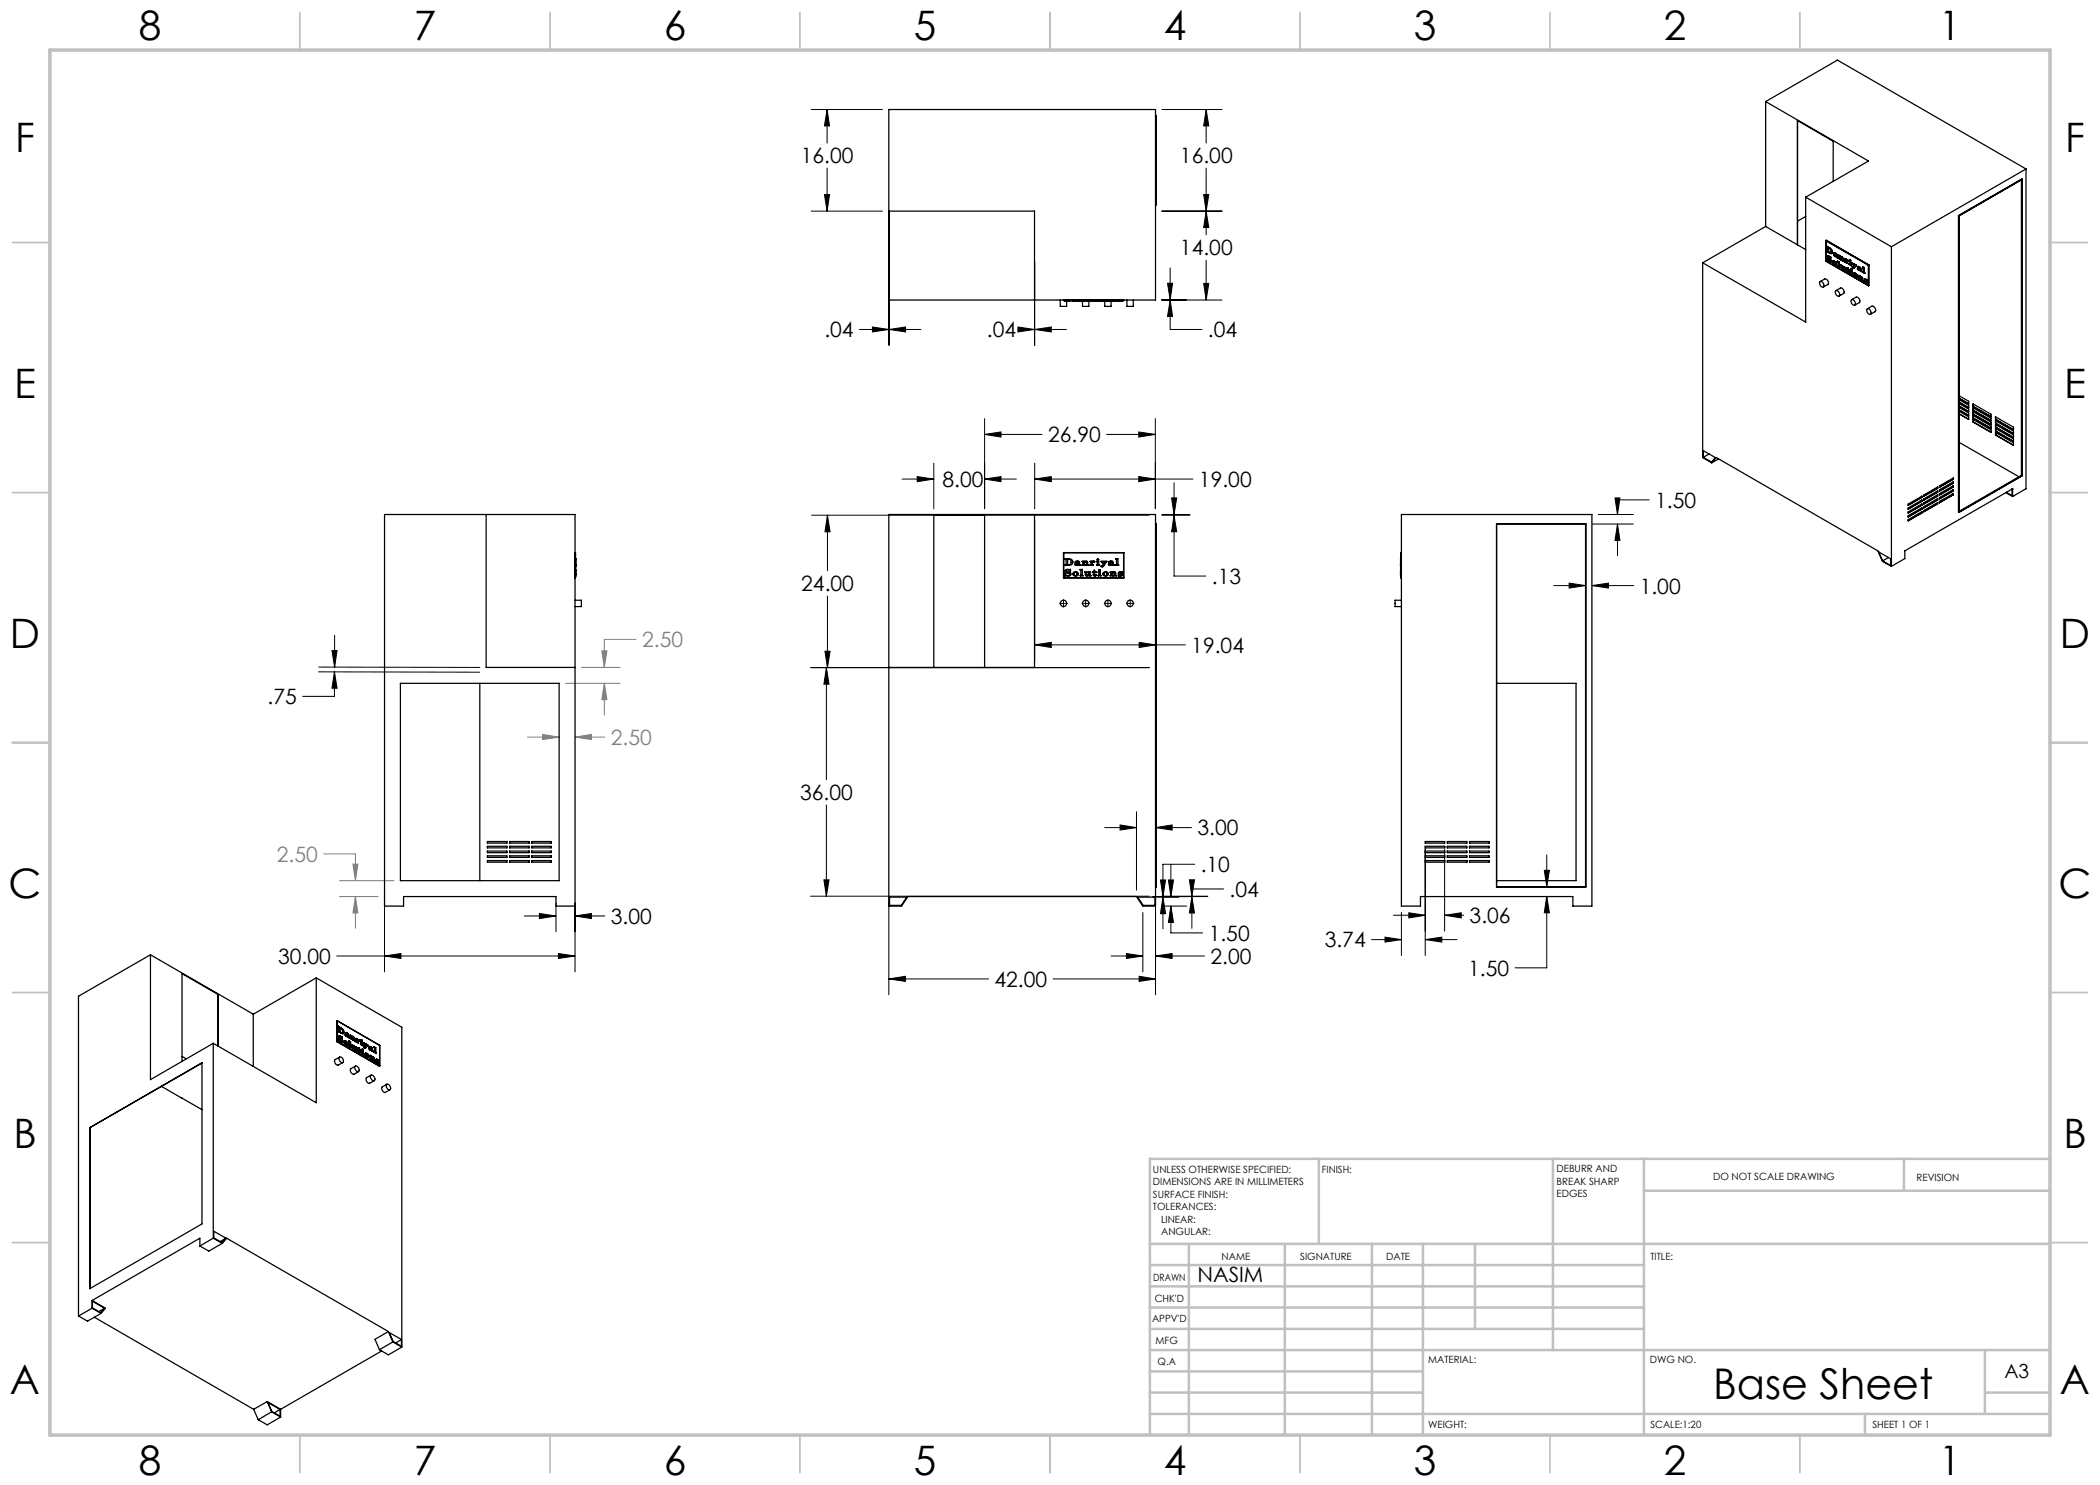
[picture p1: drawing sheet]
<svg xmlns="http://www.w3.org/2000/svg" width="420mm" height="297mm" viewBox="0 0 420 297" stroke-linecap="round" stroke-linejoin="round" font-family="sans-serif">
<g fill="none" stroke="#000" stroke-width=".2">
<path d="M162.2 21.9h14.3M164.9 38.9h1l-.5 3.3zM165.4 21.9l.5 3.3h-1zM165.4 21.9v6.7M165.4 33.6v8.6M232.4 21.9h12M240.7 38.9h1.1l-.6 3.3zM241.2 21.9l.6 3.3h-1.1zM241.2 21.9v6.7M241.2 33.6v13.4M162.2 42.2h14.3M177.8 42.2v26.9"/>
<path d="M206.9 52.4v16.7M232.3 59.9h4.9M232.4 42.2h12M233.5 56.7h1l-.5 3.2zM234 53.6v6.3M240.7 56.7h1.1l-.6 3.3zM241.2 42.2l.6 3.3h-1.1zM241.2 52v8M171.9 65.9h5.9M174.5 65.4l3.3 .5-3.3 .5zM177.8 65.9l3.3-.5v1zM177.8 65.9h6.4"/>
<path d="M203.6 65.4l3.3 .5-3.3 .5zM204.4 65.9h8.9M206.9 65.9l3.4-.5v1zM232.3 60h12.1M234 60l.5 3.3h-1zM234 60v5.9h6.4M180.4 95.8h6.4M183.4 95.3l3.4 .5-3.4 .5zM186.8 92.6v9.2M196.9 86.9l3.3-.5v1zM196.9 95.8l3.3-.5v1zM196.9 83.7v18.1"/>
<path d="M196.9 86.9h11.5M196.9 95.8h6.4M206.9 95.8l3.4-.5v1zM206.9 95.8h31.7M206.9 92.6v9.2M221.3 86.9h9.8M227.8 86.4l3.3 .5-3.3 .5zM227.8 95.3l3.3 .5-3.3 .5zM231.1 83.7v18.1M234.3 99.6h1l-.5 3.3zM234.8 96.6v6.3M323 99.6h1l-.5 3.3z"/>
<path d="M329.8 100h-6.3v2.9M162.3 103h67.5M165.5 103l.5 3.4h-1zM165.5 103v11.2M165.5 119.2v14.3M206.9 104.2v27.9M212.7 119.9v.5M217.1 119.9v.5M221.6 119.9v.5M226 119.9v.5M231.1 104.2v27.9M232.4 103h5.6"/>
<path d="M232.4 102.9h5.6M234.8 103l.5 3.4h-1zM234.8 103v12.2h6.4M310.8 117.1h6.3M313.8 116.6l3.3 .5-3.3 .5zM318.4 117.1l3.3-.5v1zM318.4 104.8h8.3M318.4 117.1h8.3M319.7 102.9h7M323.5 104.8l.5 3.3h-1zM323.5 104.8v6.4M63.7 134.4h32.3"/>
<path d="M63.7 133.4l32.3 .1M66.4 130.1h1l-.5 3.3zM66.9 134.4l.5 3.3h-1zM66.9 134.4v4.9h-6.4M66.9 127.1v6.3M162.1 133.5h67.7M165 130.2h1l-.5 3.3zM165.3 133.5l.5 3.3h-1zM165.3 133.5v22.5M206.9 129l3.4-.5v1zM206.9 129h30.2M211.9 120.7h.5"/>
<path d="M212.6 120.7h.2M212.7 120.5v.3M212.7 120.9v.5M213 120.7h.5M216.4 120.7h.5M217 120.7h.3M217.1 120.5v.3M217.1 120.9v.5M217.4 120.7h.5M220.8 120.7h.5M221.5 120.7h.2M221.6 120.5v.3"/>
<path d="M221.6 120.9v.5M221.9 120.7h.5M225.3 120.7h.5M225.9 120.7h.3M226 120.5v.3M226 120.9v.5M226.3 120.7h.5M227.8 128.5l3.3 .5-3.3 .5zM162.1 179.2h67.7M164.8 176h1l-.5 3.2zM165.3 161v18.2M220.9 165.5h6.4"/>
<path d="M224 165l3.3 .5-3.3 .5zM227.3 162.3v15.7M230.5 179.3h11M230.5 179.4h5.3M231.1 165.5l3.3-.5v1zM231.1 162.3v15.7M231.1 165.5h7.2M232.1 176h1l-.5 3.3zM232.4 179.2h9.1M232.6 179.4l.5 3.3h-1zM232.6 179.4v6.4M233.7 176h1l-.5 3.3z"/>
<path d="M234.2 173v6.3M237.9 176h1l-.5 3.2zM238.4 179.3l.5 3.3h-1zM238.4 179.3v6.4M238.9 172.9h-6.3v6.4M244.7 177.8h-6.3v1.4M285 169.6v21.5M288.9 169.9v16.3M308.9 174.1h1l-.5 3.2zM309.4 179.2l.5 3.4h-1zM309.4 179.2v14.4h-6.4M309.4 171v6.3"/>
<path d="M67.3 191.2h47.7M76.9 191.2l3.3-.5v1zM76.9 180.6v13.8M104.8 183.2h6.4M107.9 182.7l3.3 .5-3.3 .5zM111.2 180.6v5.8M111.7 190.7l3.3 .5-3.3 .5zM115 183.2l3.3-.5v1zM115 180.6v13.8M115 183.2h6M177.8 195.8l3.3-.5v1zM177.8 180.6v18.4"/>
<path d="M177.8 195.8h19.9M210.6 195.8h20.5M222.2 191.2h6.4M225.3 190.7l3.3 .5-3.3 .5zM227.8 195.3l3.3 .5-3.3 .5zM228.6 182.5v11.9M231.1 191.2l3.3-.5v1zM231.1 180.6v18.4M231.1 191.2h9.8M232.4 181.2h4.9M234.2 181.2l.5 3.3h-1zM234.2 181.2v5.4h6.3"/>
<path d="M274.3 187.9h6M277 187.4l3.3 .5-3.3 .5zM278.7 183.1h6.3M280.3 182.5v8.6M281.8 182.6l3.2 .5-3.2 .5zM285 187.9l3.4-.5v1zM285 187.9h6.4M288.9 183.1l3.3-.5v1zM288.9 183.1h3.8"/>
</g>
<g fill="none" stroke="#808080" stroke-width=".2">
<path d="M113.1 136.7h10.9M116.3 133.5h7.7M120.4 130.2h1l-.5 3.3zM120.9 136.7l.5 3.2h-1zM120.9 136.7v6.3M127.2 127.9h-6.3v5.6M105.5 147.4h6.3M108.5 146.9l3.3 .5-3.3 .5zM115 147.4l3.3-.5v1zM115 147.4h6M64.7 170.8h6.4v5.3M67.9 176.1h10.9"/>
<path d="M67.9 179.3h7.7M70.6 172.8h1l-.5 3.3zM71.1 179.3l.5 3.3h-1zM71.1 179.3v6.4"/>
</g>
<g fill="none" stroke="#c0c0c0" stroke-width=".35">
<path d="M60 2.5v7.5M110 2.5v7.5M160 2.5v7.5M210 2.5v7.5M260 2.5v7.5M310 2.5v7.5M360 2.5v7.5M2.5 48.5h7.5M410 48.5h7.5M2.5 98.5h7.5M410 98.5h7.5M2.5 148.5h7.5"/>
<path d="M410 148.5h7.5M2.5 198.5h7.5M410 198.5h7.5M2.5 248.5h7.5M410 248.5h7.5M60 287v7.5M110 287v7.5M160 287v7.5M210 287v7.5M260 287v7.5M310 287v7.5M360 287v7.5"/>
</g>
<g fill="none" stroke="#c0c0c0" stroke-width=".5">
<path d="M263.8 231.8v17M310.6 231.8v38.2M328.8 231.8v55.2M328.8 238.2h81.2M380.8 231.8v6.4M410 231.8h-180v55.2M230 248.8h180M230 257.3h98.8M230 253h98.8M237.8 248.8v38.2M257 248.8v38.2M274.4 248.8v38.2"/>
<path d="M284.6 248.8v38.2M295 248.8v17M230 265.8h98.8M230 261.5h98.8M230 278.5h54.6M230 274.3h54.6M230 270h180M397 278.5h13M397 270v12.8M230 282.8h180M373 282.8v4.2"/>
</g>
<path d="M10 10h400v277h-400z" fill="none" stroke="#c0c0c0" stroke-width=".7"/>
<path d="M227.8 195.3l3.3 .5-3.3 .5zM177.8 195.8l3.3-.5v1zM238.4 179.3l.5 3.3h-1zM237.9 176h1l-.5 3.2zM164.8 176h1l-.5 3.2zM165.3 133.5l.5 3.3h-1zM165 130.2h1l-.5 3.3zM165.5 103l.5 3.4h-1zM234.8 103l.5 3.4h-1zM234.3 99.6h1l-.5 3.3zM227.8 86.4l3.3 .5-3.3 .5zM196.9 86.9l3.3-.5v1zM196.9 95.8l3.3-.5v1zM183.4 95.3l3.4 .5-3.4 .5zM233.7 176h1l-.5 3.3zM234.2 181.2l.5 3.3h-1zM231.1 165.5l3.3-.5v1zM224 165l3.3 .5-3.3 .5zM231.1 191.2l3.3-.5v1zM225.3 190.7l3.3 .5-3.3 .5zM232.6 179.4l.5 3.3h-1zM232.1 176h1l-.5 3.3zM206.9 95.8l3.4-.5v1zM227.8 95.3l3.3 .5-3.3 .5zM227.8 128.5l3.3 .5-3.3 .5zM206.9 129l3.4-.5v1zM323 99.6h1l-.5 3.3zM323.5 104.8l.5 3.3h-1zM313.8 116.6l3.3 .5-3.3 .5zM318.4 117.1l3.3-.5v1zM308.9 174.1h1l-.5 3.2zM309.4 179.2l.5 3.4h-1zM281.8 182.6l3.2 .5-3.2 .5zM288.9 183.1l3.3-.5v1zM285 187.9l3.4-.5v1zM277 187.4l3.3 .5-3.3 .5zM177.8 65.9l3.3-.5v1zM174.5 65.4l3.3 .5-3.3 .5zM165.4 21.9l.5 3.3h-1zM164.9 38.9h1l-.5 3.3zM240.7 38.9h1.1l-.6 3.3zM241.2 21.9l.6 3.3h-1.1zM241.2 42.2l.6 3.3h-1.1zM240.7 56.7h1.1l-.6 3.3zM203.6 65.4l3.3 .5-3.3 .5zM206.9 65.9l3.4-.5v1zM234 60l.5 3.3h-1zM233.5 56.7h1l-.5 3.2zM76.9 191.2l3.3-.5v1zM111.7 190.7l3.3 .5-3.3 .5zM115 183.2l3.3-.5v1zM107.9 182.7l3.3 .5-3.3 .5zM66.4 130.1h1l-.5 3.3zM66.9 134.4l.5 3.3h-1z" fill="#000"/>
<path d="M120.4 130.2h1l-.5 3.3zM120.9 136.7l.5 3.2h-1zM108.5 146.9l3.3 .5-3.3 .5zM115 147.4l3.3-.5v1zM70.6 172.8h1l-.5 3.3zM71.1 179.3l.5 3.3h-1z" fill="#808080"/>
<g fill="none" stroke="#000" stroke-width=".25">
<path d="M177.8 21.9h53.3v38.1h-53.3zM231.1 23.1h.1v17.9h-.1M353.1 20.3l14.4-8.3 37.7 21.8M353.1 20.3l20.6 11.9-12.6 7.2M353.1 20.3v25M361.1 39.4v25l-20.6-11.8M361.1 39.4l17.2 10M366.6 36.3v-8l-7.1-4.2v24.9M404.3 36v59.1M404.4 35.9l-12.6 7.3v59.2l12.6-7.3h-.1M404.4 35.8l-12.7 7.3M404.4 35.8l-12.6 7.3"/>
<path d="M404.4 35.8v59.4l-12.6 7.3M405.2 33.8l-26.9 15.6M405.2 33.8v64l-2.7 1.5M177.8 42.2h29.1v17.8M340.5 52.6v38.9l1.8 1.1M353.1 45.3l6.4 3.7M353.1 45.3l-12.6 7.3M359.5 49l1.6 .9M361.1 43.3l-1.6 .9M363.9 56.4a.64 .64 0 0 1 .7 .3 .64 .64 0 0 1 0 .7h-.3l-.2-.3zM364 56.3l.9-.5a.73 .73 0 0 1 .7 1.1l-.9 .5M365.2 48.1l8.5 5"/>
<path d="M365.2 48.1v4.1l8.5 4.9M365.2 48.1l8.6 4.9M365.2 48.1l8.5 4.9M365.3 51.7l.1 .4M365.3 51.7h.1M365.3 50.2l.7 .5h.3l.2-.3M365.3 49.2l.2 .2-.1 .9M365.3 49.2l.6 .4M365.3 50.2l.1 .1M365.3 49.2h.1M365.3 50.2h.1M365.4 51.7l.4 .6"/>
<path d="M365.4 50.2v.1M365.4 49.2l.5 .4M365.4 51.7l.4 .5M365.4 51.1l.3 .1M365.4 52.1l.7 .3M365.4 50.3h.1M365.4 52.1h.1M365.5 51.3h.2l.4 .5M365.5 51.3l.3 .4M365.5 51.3l.3 .3M365.5 51.3h.1M365.5 51.2v.1"/>
<path d="M365.7 49.6h.1a.62 .62 0 0 1 .2 1l-.1-.1M365.7 50.4l.1 .1M365.7 51.2a.26 .26 0 0 0-.4 .1 .26 .26 0 0 0 .2 .3l.5 .6v.1h-.2M365.7 51.2l.3 .3M365.7 51.2h.1M365.7 49.6v.8M365.7 50.4h.1M365.8 51.7l.2 .2M365.8 50.5h.1M365.8 52.2l.2 .1M365.8 51.6l.2 .3M365.8 51.6v.1"/>
<path d="M365.8 52.2v.1M365.9 49.6l.4 .4 .2 .4M365.9 50.5l.2 .1M365.9 50.5h.1M365.9 49.6l.5 .4 .1 .4M365.9 49.6h.1M366 51.9l.2 .3M366 51.9h.1M366 51.4h.1M366 51.4v.1M366.1 51.4v.4M366.1 51.4h.1"/>
<path d="M366.2 52.2l-.1 .2M366.2 52.2h.1M366.5 52.2h.4M366.5 50.4l-.2 .3M366.5 50.4h.1M366.6 52.5l.2 .4M366.6 52.5l.1-.1a.26 .26 0 0 1 .3 .1 .26 .26 0 0 1-.2 .4M366.6 52.5h.1M366.7 52.5l.2 .4M366.7 52.3v.2M366.8 50.9h.4M366.8 50.9h-.1"/>
<path d="M366.8 50.5l.3 .1M366.8 50.9a.33 .33 0 0 0 0 .4 .33 .33 0 0 0 .4 .1l.3 .2M366.8 50.9l.4 .1M366.8 50.5l-.1 .2 .3 .1M366.8 52.2l.4 .6M366.8 52.2a.26 .26 0 0 0-.4 .1 .26 .26 0 0 0 .1 .4 .38 .38 0 0 0 .3 .3 .38 .38 0 0 0 .4-.2M366.8 50.5v.1M366.8 52.9h.1M366.9 52.2l.4 .6M366.9 52.9h.1M366.9 52.2h-.1M366.9 51.1l.3-.1-.2 .2"/>
<path d="M366.9 51.1l.1 .1M366.9 50.7l.1 .1M367 50.7v.1M367 50.7h.1M367 50.7l.2 .3M367 51l.1 .2M367 50.7h-.1M367 50.8h.1M367 51l-.1 .1M367 51h.1M367 51.2h.1M367.1 50.6l.2 .2"/>
<path d="M367.1 51.2h.1M367.1 50.6h.1M367.1 58.2a.66 .66 0 0 1 .7 .3 .66 .66 0 0 1-.1 .8 .81 .81 0 0 1-.6-1.1zM367.2 58.1l.9-.5a.76 .76 0 0 1 .6 1.1l-.9 .5M367.3 52.8l-.1 .2M367.3 50.8l.1 .2M367.3 52.8h-.1M367.3 50.8h.1M367.4 51.4l.1 .1M367.4 51.4h.1M367.4 51v.4M367.5 52.2l.1 .3v.7"/>
<path d="M367.5 52.2l.3 .2M367.5 53.2l.1 .1M367.5 51.5v.1M367.5 53.2l.4 .3M367.5 53.2v.1M367.5 51.5h.1M367.6 53.2l-.1 .1M367.7 51l.1 .6M367.7 51.6h.1M367.7 51.6l.5 .4M367.7 51.6l.1 .1M367.7 51l.3 .2"/>
<path d="M367.7 51h.1M367.8 53.3v.1M367.8 53.3h.1M367.8 51l.3 .1M367.8 52.4h.1M367.8 52.4v.9M367.8 53.3l.1 .1M367.8 51.6h.1M367.8 51.6v.1M367.8 53.4l.1 .1M367.9 53.4h.1M367.9 53.4h-.1"/>
<path d="M367.9 53.4v.1M367.9 53.5h.1M368 51.2l.1 .2h.2M368.1 51.1v.2M368.1 51.5l.1-.1 .1 .1v.4M368.1 51.7v.2M368.1 51.5v.2M368.1 51.1l-.1 .1M368.1 51.7h.1M368.1 51.7l.1 .1M368.1 51.3h.1M368.1 51.5h.1"/>
<path d="M368.1 51.3h.3M368.1 51.4v.1M368.1 53l.1 .2a.6 .6 0 0 0 .3 .7h.2M368.1 53l.3 .1M368.1 51.9h.1M368.1 53l.3 .2M368.2 51.8v.1M368.2 51.9v.1M368.2 51.8l-.1 .1M368.2 51.9h.1M368.2 51.9l.1 .1M368.2 51.9l.5 .3"/>
<path d="M368.3 51.9h.1M368.3 51.9v.1M368.3 51.4l.2 .1M368.4 51.3l.1 .2M368.4 51.3l-.1 .1M368.4 53.6l.1 .2M368.4 53.2v.4M368.4 53.6l.2 .2M368.4 53.1v.5M368.4 53.6h.1M368.4 53.1v.1M368.5 51.5v.2"/>
<path d="M368.5 51.5h.1M368.5 51.5l.1 .2M368.5 52l.1 .1M368.5 52h.1M368.5 51.7v.3M368.5 51.7h.1M368.6 53.8h.1M368.6 52l.1 .1M368.6 53.3l.3 .1M368.6 53.4h.1M368.6 51.7v.3M368.6 53.3v.1"/>
<path d="M368.6 53.8h-.1M368.6 53.4l.1 .4h-.2M368.6 52.1l.1 .1M368.7 52.1h.1M368.7 52.2h.1M368.7 52.1h-.1M368.7 53.9l.3 .3M368.7 52.1v.1M368.7 53.9h.1M368.9 52.3h.1M368.9 51.7l.1 .6M368.9 51.7l.3 .1"/>
<path d="M368.9 52.3l.5 .3M368.9 54l.1 .1M368.9 54h.1M368.9 53.4v.6M368.9 53.4h.1M369 54.1h.1M369 54.1v.1M369.2 52.4l.1 .1M369.2 52.3v.1M369.2 52.3h.1M369.2 52.4h.1M369.2 53.7h.2"/>
<path d="M369.2 51.8v.3l.2-.1M369.2 53.7l.1 .5a.27 .27 0 0 0 .2 .3 .27 .27 0 0 0 .3 0v-.1M369.3 52h.1M369.3 52.5l.1 .1M369.3 52l-.1 .3M369.3 52l.1 .1M369.3 52.5h.1M369.4 52.6h.1M369.4 52l.1 .2M369.4 52.1l.1 .1M369.4 52.1h.1M369.4 52l.2 .2"/>
<path d="M369.4 52h.1M369.5 53.5l-.1 .2h-.2M369.5 53.5h.1M369.5 54.3l.1 .2M369.5 53.8l.3 .1M369.5 52.2h.1M369.5 53.8l.2 .1M369.5 54.3h.1M369.6 54.3v.1M369.6 52.2h-.1M369.6 53.5l-.1 .3M369.6 54.4l.1 .1"/>
<path d="M369.6 54.4v.1M369.7 54.3l-.1 .2M369.7 54.5h.1M369.7 54.3l.1 .1M369.7 54l-.2-.1v.4M369.7 53.9v.1M369.7 53.9h.1M369.8 52.2v.1M369.8 52.8l.4 .3M369.8 53.9l-.1 .1M369.8 52.8h.1M369.8 52.2l.3 .1"/>
<path d="M369.8 52.3h.1M369.8 52.2l.3 .2M369.8 54.4l-.1 .1M369.8 52.3l.1 .5M369.8 54.4h.1M369.9 52.8h.1M369.9 51.9h.1M369.9 51.9v.1M370 52l.1 .1M370 52l-.1 .1h.2M370 51.9l.1 .2M370 54.2h.1"/>
<path d="M370 54.7l.5 .3M370 51.9v.1M370 54.1l.3 .2M370 54.1v.1M370 54.7h.1M370.1 54.2v.5M370.1 54.7h.1M370.1 54.1l.3 .2M370.1 54.1h-.1M370.1 54.7h-.1M370.1 52.9l.1 .1M370.1 52.4v.5"/>
<path d="M370.1 52.9h.1M370.1 53.8h.1M370.1 52.1v.1M370.1 52.3v.6M370.1 52.1h.1M370.1 52.3v.1M370.2 53v.1M370.2 53.8l.1 .2M370.2 53.8h-.1l.1 .2h.1M370.2 53.8h.1M370.2 53.8l.2 .2M370.2 53.1h.1"/>
<path d="M370.3 59.9l.9-.5a.73 .73 0 0 1 .7 1.1l-1 .5M370.3 59.9a.69 .69 0 0 1 .7 .4 .69 .69 0 0 1-.1 .8 .77 .77 0 0 1-.6-1.2zM370.3 54.8l.1 .1M370.3 54h.1M370.3 54.3v.5M370.3 54.3h.1M370.3 54.8h.1M370.4 54.8v.1M370.4 54l-.1 .1M370.4 54.3v.5M370.4 54.9l.1 .1M370.4 52.6l.4 .9h-.2"/>
<path d="M370.4 54.9h.1M370.4 52.6l.5 .2M370.4 52.6l.4 .2M370.5 53.3h.1M370.5 55h.1M370.5 54.9v.1M370.5 53.4h-.1l.2 .2 .3-.1M370.5 53.4l.1 .1M370.6 53.3v.2M370.6 53.3l-.1 .1M370.6 53.5h.1M370.7 53.5h.1"/>
<path d="M370.7 54.6l.4 .1M370.7 52.9h.1M370.7 52.9l.2 .4 .2-.2-.1-.1M370.8 52.9l.1 .4M370.8 52.8v.1M370.9 53.5l-.1 .1M370.9 52.8l-.1 .1M370.9 52.8h-.1M370.9 55l.2 .3M370.9 55v-.3l.3 .2 .1 .3-.2 .1M370.9 54.9l.2 .4M370.9 54.9v.1"/>
<path d="M371 53h.1M371 54.7l-.1 .2M371 52.9l.3 .2M371 52.9v.1M371 52.9h.1M371.1 54.7l.4 .6M371.1 54.7a.27 .27 0 0 0-.4 .1 .27 .27 0 0 0 .1 .3 .39 .39 0 0 0 .3 .3 .39 .39 0 0 0 .4-.1M371.1 54.7h.1M371.1 55.3h.1M371.3 53.2l-.4 .3M371.3 53.1v.1M371.3 53.1h.1"/>
<path d="M371.5 55.3h.1M371.5 55.3l-.1 .2M371.6 53.6a.33 .33 0 0 0 0 .4 .33 .33 0 0 0 .4 .1l.3 .2M371.6 53.6l.3 .1M371.6 53.3l-.1 .1 .2 .1M371.6 53.3l.2 .1M371.6 53.3h-.1M371.6 53.3h.1M371.6 53.3l.3 .1M371.6 53.6h-.1M371.6 53.6h.1M371.7 53.8h.2l-.1 .2"/>
<path d="M371.7 53.8l.1 .2M371.7 53.4v.1M371.7 53.4l.1 .1M371.7 53.4h.1M371.7 53.4l.2 .3M371.7 53.8l.1 .1M371.7 55.1l.1 .6M371.7 55.1l.3 .1M371.7 55.7h.1M371.7 53.5h.1M371.7 55.7l.4 .3M371.7 53.8h.1"/>
<path d="M371.8 53.5h-.1M371.8 53.8h-.1M371.8 55.7h.1M371.8 53.4l.2 .1M371.8 53.9l.1 .1M371.8 53.4h.1M371.8 53.9v.1M371.9 53.4l.2 .1M372 55.6l.1-.2 .2 .1v.4M372 55.8l.1 .1M372 55.2v.2h.3M372 55.6v.2"/>
<path d="M372 55.6h.1M372 55.2h.1M372 53.5l.1 .3M372 53.5h.1M372 55.8h.1M372.1 53.5l.1 .3M372.1 55.5l-.1 .1M372.1 55.9h.1M372.1 55.9v.1M372.1 54.1v.1M372.1 54.2h.1M372.1 54.2h.2"/>
<path d="M372.1 53.8v.3M372.1 54.1h.1M372.2 54.1v.1M372.2 54.2h.1M372.2 53.8v.3M372.2 55.9l.4 .4M372.2 55.9h.1M372.2 53.8h-.1M372.2 55.9l.1 .1M372.2 54.2l.1 .1M372.3 54.3h.1M372.3 55.9v.1"/>
<path d="M372.3 55.4l.2 .2M372.3 54.2v.1M372.3 55.4h.1M372.3 55.4l.2 .1M372.5 55.6v.2M372.5 55.5v.2M372.5 53.4l.1 1M372.5 56.1l.1 .1M372.5 54.4h.1M372.5 53.4l.3 .1M372.5 53.4l.4 .1M372.5 54.4l.4 .3"/>
<path d="M372.5 55.8v.3M372.5 55.5v.1M372.5 55.7v.4M372.5 55.7v.1M372.5 56.1h.1M372.6 56.2h.1M372.6 54.4h.1M372.6 56.2v.1M372.8 54.5l.1 .1M372.8 53.5h.1M372.8 53.5v1M372.8 54.5h.1"/>
<path d="M372.9 54.5v.1M372.9 56.2v.2l.4 .3 .2-.1M372.9 53.5v1M372.9 56.2h.1M372.9 54.6h.1M372.9 55.8h.3M372.9 56.2l.3 .3M372.9 54.6v.1M373 56.2l.2 .3M373 54.6l-.1 .1M373 54.6h-.1M373 55.9l.1 .1"/>
<path d="M373 55.9l.2 .1 .1 .2M373 55.9v.1M373 56l.2 .2M373 56h.1M373.1 56l.1 .1M373.1 55.9v-.1a.27 .27 0 0 0-.2 .4 .27 .27 0 0 0 .3 .2l.1 .2-.1-.1M373.1 55.9l.3 .1M373.2 55.8l.2 .2M373.2 56.2l.1 .1M373.2 55.8l-.1 .1M373.2 56.5h.1M373.2 56.5l.1 .1"/>
<path d="M373.2 56.1l.1 .2M373.2 56.1v.1M373.3 56.3l.2 .3M373.3 56.3h.1M373.3 56.3l.2 .2M373.3 56.2l.1 .1M373.4 56h.1M373.4 56v.1M373.4 56.1v.2M373.5 56l-.1 .3M373.5 56l-.1 .1M373.5 56.5l-.1 .2"/>
<path d="M373.5 56.5v.1M373.7 53.1v4M373.7 53v.1M373.7 53h.1M373.8 53l-.1 4.1M373.8 57.1h-.1M378.3 49.4v63.9M391.7 43.1v59.3l.1 .1M391.7 43.1h.1M391.8 43.1v59.4M212.1 60v1.3h1.2v-1.1M212.7 60h12.1"/>
<path d="M212.7 60h.1M213 60.2h.1M213 60.1v.1M213 60.2h.8M213.8 60.1v.1M214.6 60.2h.3M214.6 60.1l-.8 .1M214.9 60.2h.1M214.9 60.1v.1M215 60.2h.1M215 60.1v.1M215.1 60.2h.4"/>
<path d="M215.1 60.1v.1M215.5 60.2h.2M215.5 60.1v.1M215.7 60.2h.2M215.7 60.1v.1M215.9 60.2h.1M215.9 60.1v.1M216 60.2h.1M216.1 60.2h.8M216.1 60.1v.1M216.4 60.1v.1M216.5 60.2v1.1h1.3v-1.1"/>
<path d="M216.8 60.1v.1M216.9 60.2h.3M216.9 60.1v.1M217.2 60.2h.3M217.2 60.1v.1M217.5 60.2h.1M217.5 60.1v.1M217.6 60.2h.1M217.6 60.1v.1M217.6 60.2h.8M217.7 60.1v.1M218 60.1v.1"/>
<path d="M218.4 60.2h.4M218.4 60.1v.1M218.8 60.2h.2M218.8 60.1v.1M218.9 60.2h.5M219 60.1v.1M219.3 60.1v.1M219.4 60.1l.2 .1M219.6 60.2h.1M219.6 60.1v.1M219.7 60.2h.1M219.7 60.1v.1"/>
<path d="M219.8 60.1v.1M219.8 60.2h.1M219.9 60.1v.1M220.1 60.2h.1M220.1 60.1l-.2 .1M220.2 60.1v.1M220.2 60.2h.1M220.8 60.1v.1M220.9 60.1v.1M221 60.1v.1M221.4 60.1l-1.2 .1M221.4 60.2h.3"/>
<path d="M221.7 60.2h.1M221.7 60.1v.1M221.8 60.1l.1 .1M221.9 60.2h.6M221.9 60.1v.1M222.2 60.1v1.2h-1.3v-1.1M222.5 60.2h.1M222.5 60.1v.1M222.6 60.2h.1M222.6 60.1v.1M222.7 60.2h.1M222.7 60.1v.1"/>
<path d="M222.8 60.2h.1M222.8 60.1v.1M222.8 60.2h.3M223.1 60.2h.1M223.1 60.1v.1M223.1 60.2h.5M223.6 60.2h.1M223.6 60.1v.1M223.7 60.2h.1M223.7 60.1v.1M223.7 60.2h.3M224 60.2h.3"/>
<path d="M224 60.1v.1M224.3 60.2h.1M224.3 60.1v.1M224.4 60.1v.1M224.4 60.2h.1M224.5 60.1v.1M224.8 60h.1M225.4 60v1.3h1.3v-1.3M373.5 61.8l.9-.6a.73 .73 0 0 1 .6 1.1l-.9 .6M373.5 61.8a.69 .69 0 0 1 .6 .3 .69 .69 0 0 1-.1 .8 .79 .79 0 0 1-.5-1.1zM391.8 79.2l1.9 1.1v.5l-1.9-1.1M391.8 79.9l1.9 1.1v.6l-1.9-1.1 1.9 1"/>
<path d="M340.6 90.1l2.5 1.4-.8 .9-1.7-.9zM341.8 90.8l-1.2 .7M342.3 92.6l1-1.1 32.3 18.7 .9 2.1 1.8 1M343.7 91.8l-1.4 .8M384.4 99.4v.1M384.4 99.4l-2.8 1.6M384.4 99.2v.2M384.4 99.5v-.3l-2.8 1.6v.3M384.4 99.5l-2.8 1.6M384.7 99.8l2.8-1.6v.3l-2.8 1.5zM387.5 97.6v.1M387.5 97.6l-2.8 1.6"/>
<path d="M387.5 98.4v.1M387.5 98.4l-2.8 1.6M387.5 99.2h.1M387.5 99.2l-2.8 1.6M387.5 100h.1M387.5 100l-2.8 1.6M387.5 97.4v.2M387.5 98.2v.2M387.5 99v.2M387.5 99.8v.2M387.5 97.7v-.3l-2.8 1.6v.3M387.5 99.2v-.2l-2.8 1.6v.2"/>
<path d="M387.5 97.7l-2.8 1.6M387.9 97.2l2.8-1.6v.2l-2.8 1.7zM387.9 98l2.8-1.6v.2l-2.8 1.6zM387.9 98.7l2.8-1.5v.2l-2.8 1.6zM387.9 99.5l2.8-1.6v.3l-2.8 1.6zM390.6 96.6l-2.7 1.6M390.6 98.2l-2.7 1.6M390.6 95.8h.1M390.6 96.6h.1M390.6 97.4h.1M390.6 98.2h.1M390.6 99h.1"/>
<path d="M391.8 82.3l1.9 1.1v.5l-1.9-1.1M391.8 80.7l1.9 1.1v.5l-1.9-1.1M391.8 81.5l1.9 1.1v.5l-1.9-1.1M391.8 88.5l12 6.9M394.6 83.9l3.6 2.1v.5l-3.6-2.1zM394.6 80.8l3.6 2.1v.5l-3.6-2.1zM394.6 81.6l3.6 2v.5l-3.6-2zM394.6 82.3l3.6 2.1v.5l-3.6-2zM394.6 83.1l3.6 2.1v.5l-3.6-2.1zM394.7 84.4l3.5 2M394.7 82.8l3.5 2.1M394.7 81.3l3.5 2"/>
<path d="M394.7 81.3h-.1M394.7 82.1h-.1M394.7 82.1l3.5 2M394.7 82.8l-.1 .1M394.7 83.6h-.1M394.7 83.6l3.5 2.1M394.7 84.4h-.1M394.7 80.8v.5M394.7 81.6v.5M394.7 82.4v.4M394.7 83.1v.5M394.7 83.9v.5"/>
<path d="M399.1 87l3.6 2.1M399.1 85.7l3.6 2.1v.5l-3.6-2.1zM399.1 85.4v-.5l3.6 2.1v.5M399.1 87v-.5l3.6 2v.6M399.1 83.9v-.5l3.6 2v.6M399.1 84.1l3.6 2.1v.5l-3.6-2zM399.1 85.4l3.6 2.1M399.1 83.9l3.6 2.1M399.1 85.4h.1M399.1 86.2h.1M399.1 87h.1M399.1 87l3.6 2"/>
<path d="M399.1 86.2l3.6 2.1M399.1 83.9h.1M399.1 83.9l3.6 2M399.1 84.6v.1M399.1 84.6l3.6 2.1M399.1 83.4v.5M399.1 84.2v.4M399.1 84.9v.5M399.1 85.7v.5M399.1 86.5v.5M401.2 98.5l1.3 .8M402.4 97.8h.1"/>
<path d="M402.4 97.8v1.3l-1.2-.6M402.5 99.3v-1.5l-21.5 12.4v1.5l-2.7 1.6M404.3 95.1l-12.5 7.2M76.9 102.9h38.1v78.3h-3.8v-1.9h-30.5v1.9h-3.8zM97.2 102.9v30.6h17.8M115 110.5h.1M115 115.6h.1M115 110.5v5.1M115.1 113.9l.1 .4M115.1 112.9v.1M115.1 113.1l.1 .1M115.1 113.1h.1"/>
<path d="M115.1 114.8h.1M115.1 111.9h.1M115.1 111.8h.1M115.1 114.7h.1M115.1 111.7l.1 .2M115.1 114.3h.1M115.1 113.2h.1M115.2 114.3v.4M115.2 111.9h.1M115.2 113.2l-.1 .2M115.2 114.7l-.1 .5M115.2 111.9l-.1 1.2"/>
<path d="M177.8 102.9h53.3v78.3h-2.5l-1.3-1.9h-45.7l-1.3 1.9h-2.5zM206.9 102.9v30.6h-29.1M212.7 110.5l.1 .1M212.7 110.5h12.1M212.7 115.6h12.1M212.7 110.5v5.1M212.8 115.5l-.1 .1M212.8 115.5h11.9M212.8 110.6v4.9M212.8 110.6h11.9M213 111.8h.8a.66 .66 0 0 1 .8 .6 .66 .66 0 0 1-.7 .7h-.9l.2-.2v-1zM213.1 114l.3-.1 .5 .1 .2-.1v.5a.59 .59 0 0 0-.8-.3 .36 .36 0 0 0 .5 .3 .43 .43 0 0 1 .3 .6 .43 .43 0 0 1-.6 .2l-.3-.1-.2 .1v-.4a.58 .58 0 0 0 1 .1l-.2-.2a.59 .59 0 0 1-.8-.5z"/>
<path d="M213.5 111.9a.54 .54 0 0 1 .7 .5 .54 .54 0 0 1-.7 .5zM214.7 114.5a.57 .57 0 0 1 .7-.1 .57 .57 0 0 1 .3 .6 .55 .55 0 0 1-.8 .2 .55 .55 0 0 1-.2-.7zM214.9 114.5a.3 .3 0 0 1 .5 .3 .3 .3 0 0 1-.5 .2zM215.1 112.4v-.1a.5 .5 0 0 1 .8 .2v.4l.2 .1-.2 .1-.3-.2a.31 .31 0 0 1-.4 .2 .31 .31 0 0 1-.2-.4l.6-.1a.2 .2 0 0 0-.1-.3 .2 .2 0 0 0-.2 .2h-.2zM215.3 112.7l.3-.1a.23 .23 0 0 1 0 .3 .23 .23 0 0 1-.3 0zM216 113.9h.5v1.2l.1 .1h-.6l.2-.1v-1.1zM216.4 112.3l.4-.1 .1 .2a.36 .36 0 0 1 .3-.2 .36 .36 0 0 1 .3 .3v.4l.2 .2h-.6l.2-.2-.2-.5-.2 .1 .1 .6h-.6l.2-.2v-.5zM216.4 112.3h.1M216.9 114.4h.4v.5a.21 .21 0 0 0 .3 .2 .21 .21 0 0 0 .2-.3v-.3l-.2-.1h.5v.7l.1 .1h-.4v-.2a.38 .38 0 0 1-.4 .2 .38 .38 0 0 1-.3-.3v-.4zM217.6 114.5h.1M218 112.3l.4-.1v.3a.28 .28 0 0 1 .3-.3 .28 .28 0 0 1 .3 .2l-.1 .1-.2-.1a.37 .37 0 0 0-.2 .6l.2 .1h-.7l.2-.2v-.5zM218.5 114.4l.4-.4v.4h.4l-.4 .1v.5l.2 .1 .2-.2a.34 .34 0 0 1-.3 .3 .34 .34 0 0 1-.3-.2v-.5z"/>
<path d="M218.7 112.3h.1M219.3 112.3l.4-.1v.8l.2 .1h-.6l.2-.1v-.6zM219.6 114.4h.5v.7l.1 .1h-.6l.2-.1v-.6zM219.6 114.5h.1M220.5 113.2v.1M220.7 114.5a.55 .55 0 0 1 .6-.1 .55 .55 0 0 1 .3 .6 .54 .54 0 0 1-.7 .2 .54 .54 0 0 1-.2-.7zM220.7 112.3l-.1 .1 .3 .4 .2-.4-.1-.1M220.7 112.3h.1M220.8 112.3h-.6l.5 .8-.2 .2M220.9 114.5a.3 .3 0 0 1 .5 .3 .3 .3 0 0 1-.5 .2zM221 112.3h.1M221 112.3h.4l-.6 .8a.37 .37 0 0 1-.2 .3 .37 .37 0 0 1-.4-.1v-.2l.3 .1"/>
<path d="M221.8 112.4l.1-.1a.5 .5 0 0 1 .7 .2v.4l.2 .1-.2 .1-.2-.2a.34 .34 0 0 1-.4 .2 .34 .34 0 0 1-.3-.4l.7-.1a.2 .2 0 0 0-.2-.3 .2 .2 0 0 0-.2 .2h-.2zM222 112.7l.4-.1a.23 .23 0 0 1-.1 .3 .23 .23 0 0 1-.3 0zM222 114.4h.4l.1 .1a.36 .36 0 0 1 .3-.1 .36 .36 0 0 1 .3 .2v.5l.2 .1h-.6l.1-.1-.1-.6-.2 .2v.4l.1 .1h-.6l.2-.1v-.6zM222 114.5h.1M223.1 111.8l.5-.1v1.3l.1 .1h-.5l.1-.2v-1zM223.7 114.4h.7v.2l-.5-.2-.1 .2h.2a.34 .34 0 0 1 .5 .4 .34 .34 0 0 1-.6 .2h-.2v-.3a.29 .29 0 0 0 .3 .3 .29 .29 0 0 0 .3-.2l-.1-.1a.37 .37 0 0 1-.4-.1 .37 .37 0 0 1-.1-.4zM224.7 115.5l.1 .1M224.7 110.6v4.9M224.8 110.5l-.1 .1M224.8 110.5v5.1M231.1 104.7h.1v72.7h-.1M280.1 115l.1 .2"/>
<path d="M280.1 114.7v.3M280.1 112.9v.1M280.1 113.1h.1M280.1 113.1v.2M280.1 113.9v.1M280.1 114v.2M280.1 114h.1M280.1 114.4h.1M280.1 115h.1M280.1 113h.1M280.1 114.7h.1M280.1 113v.1"/>
<path d="M280.1 113.3l.1 .1M280.1 114.2v.5M280.1 112.9h.1M280.1 113.3h.1M280.1 113.9h.1M280.1 114.2h.1M280.2 114.6h.1M280.2 113.9h-.1M280.2 111.7l-.1 1.2M280.2 110.5v5.1M280.2 110.5h.1M280.2 115.6h.1"/>
<path d="M280.3 102.9h38.1v78.3h-3.8v-1.9h-30.5v1.9h-3.8zM299.3 104.7h17.9v72.7h-17.9zM299.3 104.8h17.8v72.5h-17.8zM375.7 110.4l2.5 1.4v1.3l-1.7-.9zM377.7 111.5l-1.2 .7M381.6 101.6l2.8-1.6v.3l-2.8 1.5zM381.6 103.1l2.8-1.5v.2l-2.8 1.6zM384.4 101.8l-2.8 1.6M384.4 100.2v.1M384.4 100.2l-2.8 1.6M384.4 101h.1M384.4 101l-2.8 1.6"/>
<path d="M384.4 101.8h.1M384.4 100v.2M384.4 100.8v.2M384.4 101.6v.2M384.4 102.3v.3M384.4 102.6h.1M384.4 102.6l-2.8 1.5M384.4 101v-.2l-2.8 1.6v.2M384.4 102.6v-.3l-2.8 1.6v.3M384.4 102.6l-2.8 1.6M384.7 101.3l2.8-1.6v.3l-2.8 1.6zM387.5 100.7l-2.8 1.6"/>
<path d="M387.5 100.5v.2M387.5 100.7v.1M387.5 100.8v-.3l-2.8 1.6v.3M387.5 100.8l-2.8 1.6M387.9 100.3l2.8-1.6v.3l-2.8 1.6zM80.1 136.7h31.7v39.4h-31.7zM96 136.7v39.4M115 120h1.3v1.3h-1.3M186.8 133.5v-30.5h10.1v30.5M280.3 120h-1.3v1.3h1.3M299.3 136.7h15.9v39.4h-15.9M97.5 168.3h3.9v.3h-3.9z"/>
<path d="M97.5 169.3h3.9v.3h-3.9zM97.5 170.2h3.9v.3h-3.9zM97.5 171.2h3.9v.3h-3.9zM97.5 172.1h3.9v.3h-3.9zM101.9 168.3h3.9v.3h-3.9zM101.9 169.3h3.9v.3h-3.9zM101.9 170.2h3.9v.3h-3.9zM101.9 171.2h3.9v.3h-3.9zM101.9 172.1h3.9v.3h-3.9zM106.3 170.2h3.9v.3h-3.9zM106.3 171.2h3.9v.3h-3.9zM106.3 172.1h3.9v.3h-3.9z"/>
<path d="M106.4 168.3h3.8v.3h-3.8zM106.4 169.3h3.8v.3h-3.8zM177.9 179.4h3.5l-1.1 1.7h-2.4zM227.5 179.4h3.5v1.7h-2.4zM285 168.3h3.9v.3h-3.9zM285 169.3h4v.3h-4zM285 170.2h4v.3h-4zM285 171.2h4v.3h-4zM285 172.1h4v.3h-4zM289.5 168.3h3.9v.3h-3.9zM289.5 169.3h3.9v.3h-3.9zM289.5 170.2h3.9v.3h-3.9z"/>
<path d="M289.5 171.2h3.9v.3h-3.9zM289.5 172.1h3.9v.3h-3.9zM293.9 168.3h3.9v.3h-3.9zM293.9 169.3h3.9v.3h-3.9zM293.9 170.2h3.9v.3h-3.9zM293.9 171.2h3.9v.3h-3.9zM293.9 172.1h3.9v.3h-3.9zM30.1 191l-14.4 8.2v64M30.1 191v24.9l12.6-7.2M30.1 191l20.6 11.8M43.6 198.9v10.3M43.6 198.9l-7.2-4.2v17.6"/>
<path d="M63.3 195.6v25l-20.6-11.9M63.3 195.6l17.1 9.9v63.9M63.3 195.6l-12.6 7.2M32.3 217.3l8.1 4.6M36.4 219.6h.1M36.4 211.3l.9 .5M40.4 212.6l-22.4 12.9M42.7 208.7v38.9M50.7 202.8v10.5M67.3 208.3l8.6 4.9M67.3 208.3h.1M67.4 204.1l.1 .1"/>
<path d="M67.4 204.1l-.1 4.2M67.4 204.1v4.2M67.4 208.3l8.5 4.9M67.5 204.1l8.5 5M67.5 208.2l-.1 .1M67.5 204.2v4M67.5 208.2l8.4 4.9M67.5 204.2l8.4 4.9M67.6 207.3l.5 .6M67.6 205.2v.1M67.6 206.2v.1M67.6 207.7v.4"/>
<path d="M67.6 206.3l.7 .4M67.6 205.3l.1 .1M67.6 208.1h.1M67.6 207.7h.1M67.6 206.2h.1M67.6 206.3h.1M67.6 205.2h.1M67.6 205.3h.1M67.7 207.7l.1 .1a.42 .42 0 0 0 .6 .4M67.7 207.3l.4 .6M67.7 207.3a.36 .36 0 0 1 .4-.2 .36 .36 0 0 1 .2 .4M67.7 205.2l.6 .4a.62 .62 0 0 1 .5 .5 .62 .62 0 0 1-.3 .6h-.2"/>
<path d="M67.7 206.2l.1 .1M67.7 207.3h-.1M67.7 205.3h.1M67.7 208.1h.1M67.7 205.4l.1 .1M67.7 208.1l.4 .2M67.8 208.1l.3 .2M67.8 207.1l-.2 .2M67.8 205.3v.2M67.8 205.3l-.1 .1M67.8 205.5v.8M67.8 206.3h.1"/>
<path d="M67.8 211.5a.64 .64 0 0 1 .8 .3 .64 .64 0 0 1-.1 .7l-.6-.4zM67.8 205.5h.1M67.9 207.2l.1 .1M67.9 211.4l-.9 .5a.72 .72 0 0 0 .7 1.1l.9-.5M68 207.3l.5 .5-.1-.4M68 207.3h.1M68.1 207.9l.1 .1M68.1 207.3l.3 .5M68.1 207.3l-.1-.1a.18 .18 0 0 0-.2 .2 .18 .18 0 0 0 .2 .2l.5 .4-.1 .4M68.1 205.6h.1M68.1 208.3l.4 .1M68.1 207.9l.2 .1"/>
<path d="M68.1 207.9h.1M68.1 208.3l.3 .1M68.1 205.6l.3 .2 .1 .5M68.1 208.3h.1M68.2 205.6l.3 .3v.4M68.2 205.6h-.1v.8a.25 .25 0 0 0 .3 .2 .25 .25 0 0 0 .1-.3M68.2 205.6h-.1M68.2 208l.1 .2M68.2 208h.1M68.3 208l.1 .2M68.3 206.7h.4M68.3 208.2v.1"/>
<path d="M68.4 208.2h-.1M68.4 207.4l-.1 .1M68.5 206.3l-.1 .3M68.5 206.3h.1M68.8 208.4l.3 .5M68.8 208.3a.39 .39 0 0 1 .4-.1 .39 .39 0 0 1 .3 .3 .28 .28 0 0 1 .1 .4 .28 .28 0 0 1-.4 0M68.8 208.3l.4 .6M68.8 208.3v.1M68.9 208.2l-.1 .2M69 207l.3 .3M69 208.3h.1M69 207h.1"/>
<path d="M69.1 206.7l.1 .1M69.1 207l.2 .3M69.1 206.6v.1M69.1 206.9l-.1 .1M69.1 206.6l.1 .2M69.1 206.6l.2-.1 .4 .3v.6l.2 .1M69.1 208.9l.4 .1M69.1 208.3l.2 .4M69.1 206.5v.2M69.1 208.9h.1M69.2 206.8h.1M69.2 208.3l-.2 .1v.3l.3 .2 .1-.2"/>
<path d="M69.2 208.3l.2 .4M69.2 208.3h-.1M69.3 207.3h.2M69.3 207.3h.1M69.3 206.7h.1M69.3 206.7l-.1 .1M69.3 207h.2M69.3 206.8h.1M69.3 208.7v.2M69.3 206.6l.1 .1M69.3 206.6v.1M69.3 208.7h.1"/>
<path d="M69.4 206.7l.1 .2M69.4 206.7h.1M69.5 207.3l.2 .2M69.5 207.1v.1M69.5 207.3h.1M69.5 206.9h.1M69.5 207v.1M69.5 207h.1M69.5 207h-.2l.1 .2 .1-.1M69.5 206.9v.1l-.2-.1-.2 .1M69.5 207.1h.1M69.7 207.5h.2"/>
<path d="M69.7 207.5h.1M69.8 208.3h.1M69.8 209.2h.1M69.8 208.3l.1 .1M69.8 208.2l.3 .2 .1 1.1M69.8 208.2v.1M69.8 209.2l.4 .3M69.8 209.3l.4 .2M69.8 208.2h.1M69.9 208.3v.1M69.9 208.3h-.1M69.9 209.2h.1"/>
<path d="M69.9 208.4v.9M70.1 207.1h.1M70.1 207.7l.4 .2M70.1 207.1l.1 .2M70.1 207l.3 .3M70.1 207v.1M70.1 207.6v.1M70.1 207.6h.1M70.1 207.7h.1M70.1 207.1l.1 .1M70.2 207.6h.1M70.2 207.3v.3"/>
<path d="M70.2 207.2v.1M70.2 207.2v.4M70.4 209.1l.1 .1M70.4 207.4h.2M70.4 207.3l.4 .1 .2 .7M70.4 207.3h.1M70.4 209l.4 .1v.6l.1 .1 .1-.1M70.4 209.1l.2 .1M70.4 209v.1M70.4 209.1h.1M70.5 209.5l.3 .4M70.5 209.2v.3"/>
<path d="M70.5 209.5h.1M70.6 207.4l.1 .2M70.6 209.5l.2 .4M70.6 208l.4 .2M70.6 209.2v.3M70.6 209.2h-.1M70.6 207.4h-.2l.1 .5M70.6 207.9v.1M70.6 207.4h.1M70.6 207.9h.1M70.6 208h.1M70.7 207.6v.3"/>
<path d="M70.7 207.9h-.1M70.7 207.9h.1M70.7 207.6h.1M70.8 209.9h.2M70.8 209.9h.1M70.9 209.4h.1M70.9 209.4l.1 .1M70.9 209.3l.4 .1v.7M70.9 209.3v.1M70.9 209.3l.1 .1M70.9 209.3h.1M71 209.4v.1"/>
<path d="M71 208.1h.1M71 213.3a.66 .66 0 0 1 .7 .3 .66 .66 0 0 1-.1 .7 .88 .88 0 0 1-.6-1zM71 209.7v.3M71 208.1v.1M71 209.5v.2M71 209.9l.1 .1M71 210l.4 .1M71 209.7h.1M71 209.5h.1M71.1 213.2l-.9 .5a.74 .74 0 0 0 .6 1.1l.9-.5M71.1 210l.3 .1M71.1 210h-.1"/>
<path d="M71.2 207.8h.1M71.2 208.3l.5 .3M71.2 208.3h.1M71.2 207.8l.1 .1M71.2 208.3h.2M71.2 207.7l.3 .1v.3a.17 .17 0 0 1 .3-.1 .17 .17 0 0 1 0 .2M71.2 207.7v.1M71.2 207.7h.1M71.2 207.7l.1 .1M71.3 207.8l.1 .1M71.3 208.3h.1M71.3 207.9v.4"/>
<path d="M71.3 210.1h.1M71.3 207.9h.1M71.4 210.1h.1M71.5 209.7l.1 .1M71.5 208h.1M71.5 209.6v.1M71.5 209.7l.2 .1M71.5 209.7h.1M71.6 210.2l.3 .3M71.6 208h.1M71.6 208v.1a.28 .28 0 0 0 .1 .5M71.6 209.8v.4"/>
<path d="M71.6 209.8h.1M71.7 208v.1M71.7 208.1h.1M71.7 208.1l.1 .1M71.7 210.2l.2 .3M71.7 208.6h.1M71.7 209.8v.4M71.7 210.2h-.1M71.7 208h.1M71.8 208.2h.1M71.8 209.5l-.1 .2M71.8 209.5v.2l-.3-.1"/>
<path d="M71.8 209.5l.3 .5M71.9 210.5h.1M71.9 208.2h-.1M71.9 209.9l.2 .1M72 210.5h.1M72.1 210.3l-.1 .2M72.1 210.3v.2h-.2M72.1 210l-.2-.1 .1 .6 .1-.2M72.1 208.3h.1M72.1 208.9l.5 .2M72.1 208.3l.1 .2M72.1 208.2l.4 .1 .1 .8"/>
<path d="M72.1 208.2v.1M72.1 208.8v.1M72.1 208.8h.1M72.2 208l.1 .2M72.2 208.3v.1M72.2 208h.1M72.2 208.8h.1M72.2 208l.2-.1 .1 .2M72.2 208l.2 .2M72.2 208.5v.3M72.2 207.9v.1M72.2 208.4v.4"/>
<path d="M72.2 208.4v.1M72.3 208.2h.1M72.4 210.8l.4 .2M72.4 210.2h.1M72.4 210.2l.1 .1M72.4 210.1l.3 .2 .1 .7M72.4 210.1v.1M72.4 210.7v.1M72.4 210.7l.4 .3M72.4 210.1h.1M72.4 210.7h.1M72.4 209.9l.1 .2"/>
<path d="M72.4 209.8v.1M72.5 210.7h.1M72.5 209.9h.2l-.1 .1M72.5 209.9l.1 .1M72.5 208.1l-.1 .1M72.5 210.3v.4M72.5 210.7h-.1M72.5 209.8h-.1M72.5 210.3h.1M72.5 209.1h.1M72.6 210l-.1 .1M72.7 210l-.2 .1"/>
<path d="M72.7 209.4l.2 .2M72.8 208.7v.1M72.8 209.4l.2 .2M72.8 209.4l.2 .1M72.8 208.6v.1M72.8 208.6h.1M72.8 208.6l.4 .3M72.8 209.4h-.1M72.8 209.3l-.1 .1M72.8 208.7h.1M72.8 208.8l.3 .7M72.8 208.7l.4 .7"/>
<path d="M72.9 209.6l.1 .1M73 209.6h.1M73 209.6h-.1M73 209.5h.1M73 210.8l.4 .6M73 210.8a.51 .51 0 0 1 .6-.1 .51 .51 0 0 1 .2 .6l-.1 .2-.3-.1M73 210.8h.1M73.1 208.8v.1M73.1 209.6l-.1 .1M73.1 210.6l-.1 .2M73.1 208.9h.1M73.1 208.9l.1 .4 .2-.2"/>
<path d="M73.1 209.5h.1M73.1 208.8l.1 .1M73.2 209.4l-.2 .1M73.2 209.4l-.1 .1M73.3 210.7h.1M73.3 209h.1M73.3 209l.1 .1M73.3 208.9v.1M73.3 208.9h.1M73.3 208.9l.3 .2M73.4 209.1h.1M73.4 211.4h.4"/>
<path d="M73.4 210.7l.2 .5M73.4 210.7h.1M73.4 210.7a.29 .29 0 0 0-.2 .3 .29 .29 0 0 0 .1 .2l.3 .1v-.2M73.4 210.7l.2 .4M73.4 211.4h.1M73.5 209.1h.1M73.5 209.1l-.4 .5M73.6 211.2l-.1 .1M73.6 211.1v.1M73.8 209.7l.2 .3M73.8 209.4l.1 .1M73.8 209.6v.1"/>
<path d="M73.8 209.4h.1M73.8 209.6h.1M73.8 209.7h.1M73.9 209.3l-.1 .1M73.9 209.4l.1 .1M73.9 209.4l.2-.1 .3 .3 .1 .6 .1 .1M73.9 209.3h.1M73.9 209.5h.1M74 209.5h-.1M74 210h.3M74 210h.1M74 209.4h.1"/>
<path d="M74 211.2h.1M74 211.2l.1 .1M74 209.4v.1M74 209.8h.3M74 211.7l.5 .2M74 211.7h.1M74.1 211.7h.1M74.1 211.1l.1 .2M74.1 211.1h.1M74.1 211.1l.3 .3M74.1 209.4h.1M74.1 209.4h-.1"/>
<path d="M74.1 211.1l-.1 .1M74.1 211.7l.4 .2M74.1 209.4l.2 .3M74.1 215.1a.62 .62 0 0 1 .7 .3 .62 .62 0 0 1 0 .7l-.5-.3-.2-.3zM74.1 211.3v.4M74.1 211.3h.1M74.2 209.4l.1 .2M74.2 211.7h-.2M74.2 211.3v.4M74.2 209.4h-.1M74.2 215l-.9 .5a.72 .72 0 0 0 .6 1.1l1-.5M74.3 210l.1 .3"/>
<path d="M74.3 209.9l-.1 .1M74.3 209.7h.1M74.3 209.8v.1M74.3 209.8h.1M74.3 209.8h-.3l.2 .2 .1-.1M74.3 210l.2 .3M74.3 209.6v.1l-.4-.1-.1 .1M74.3 210h.1M74.3 209.9h.1M74.3 209.6v.1M74.4 211.4l.2-.1 .2 .2 .2 .7M74.4 211.5h.1"/>
<path d="M74.4 211.3v.1M74.4 210.3h.2M74.4 211.9h.1M74.4 210.3h.1M74.5 210.3h.1M74.5 211.9h.1M74.5 211.5l.1 .2M74.5 212l.4 .3M74.5 212h.1M74.5 211.5h.1M74.5 211.5h-.1v.4M74.5 212l.5 .2"/>
<path d="M74.5 211.9v.1M74.6 211.7v.2M74.6 211.7h.1M74.6 211.9l-.1 .1M74.8 209.5h.1M74.8 209.4l.4 .1 .1 1.2M74.8 210.5l.5 .2M74.8 209.4v.1M74.8 209.4h.1M74.9 209.5v.1M74.9 210.4h.1M74.9 210.4l-.1 .1"/>
<path d="M74.9 210.4l.4 .3M74.9 209.5l.1 .1M74.9 209.5h.1M75 209.6l-.1 .8M75 212.2l-.1 .1M75 209.6h-.1M75.2 211.9l.2 .3M75.2 212.4h.2M75.2 211.9h.1M75.2 212.4l.3 .2M75.2 212.2l.2 .2 .3 .1M75.2 211.9a.41 .41 0 0 1 .6 .4"/>
<path d="M75.2 212.2v.2M75.2 212.2h.1M75.3 211.8l-.1 .1M75.4 212.2l.1 .2M75.4 211.9h.1M75.4 212.4l.2 .2M75.4 212.2h.1M75.4 212.2l.1 .1M75.5 211.9l.2 .3M75.5 211.9h.1M75.5 212.4l.1 .1M75.5 211.9h-.1l.3 .4"/>
<path d="M75.5 212.6l.2 .1M75.5 212.3l.2 .2M75.5 212.6h.1M75.5 212.3v.1M75.6 212.5h.1M75.7 212.5l-.1 .1M75.7 212.3a.19 .19 0 0 1 .1 .2 .19 .19 0 0 1-.2 .1M75.7 212.2l.1 .1M75.7 212.5h.1M75.7 212.2h.1M75.8 212.7h-.1M75.9 213.1v.1"/>
<path d="M75.9 209.1v4M76 209.1h-.1M76 209.1v4.1M77.3 216.9a.63 .63 0 0 1 .7 .3 .63 .63 0 0 1-.1 .8l-.6-.5zM77.4 216.8l-1 .6a.74 .74 0 0 0 .7 1.1l.9-.6M18 225.5l22.4-13v32.3l-22.4 12.9zM18 225.5h.1M18 225.5v32.2M40 249.2v-1.6l-21.6 12.5M42.7 247.6l-2.7 1.6M42.7 247.6l1.8 1.1M42.8 246.2l2.4 1.4-.8 .9-1.6-.9z"/>
<path d="M44.5 248.7l.8-1.1 32.4 18.7M44.5 248.7l-2.7 1.5-1.8-1M45.2 247.6l-1.2 .7M18.4 260.1v1.6M18.4 261.7l-2.7 1.5M18.4 260.1l2.7 1.6-.9 1M18.4 261.7l1.8 1M18.5 260.2l2.4 1.5-.8 .8-1.6-.9zM18.9 263.5l31.8 18.4M20.2 262.7l-2.7 1.5-1.8-1M20.9 261.7l-1.1 .6M76.3 270.2l-20.2 11.7"/>
<path d="M77.7 266.3l.9 2.1M77.7 266.3l-2.7 1.6 .9 2M77.9 266.5l2.4 1.4v1.4l-1.7-1zM78.6 268.4l1.8 1M78.6 268.4l-2.7 1.5M80.3 267.9l-1.2 .7M80.4 269.4l-2.7 1.6-1.8-1.1M50.7 281.9l.9 2M53.4 280.3l2.7 1.6M53.4 280.3l-2.7 1.6M53.4 280.3l.9 2.1M53.6 280.5l2.4 1.4v1.3l-1.6-.9z"/>
<path d="M54.3 282.4l-2.7 1.5M54.3 282.4l1.8 1M56 281.9l-1.1 .7M56.1 281.9v1.5M56.1 283.4l-2.7 1.6-1.8-1.1"/>
<circle cx="219.6" cy="111.9" r=".16"/>
<circle cx="219.9" cy="114.1" r=".16"/>
<circle cx="212.7" cy="120.7" r=".62"/>
<circle cx="217.1" cy="120.7" r=".62"/>
<circle cx="221.6" cy="120.7" r=".62"/>
<circle cx="226" cy="120.7" r=".62"/>
</g>
<text font-size="8.5" x="342.6" y="279.7">Base Sheet</text>
<g font-size="8.1">
<text x="27.8" y="8">8</text>
<text x="82.8" y="8">7</text>
<text x="132.8" y="8">6</text>
<text x="182.8" y="8">5</text>
<text x="232.8" y="8">4</text>
<text x="282.8" y="8">3</text>
<text x="332.8" y="8">2</text>
<text x="387.8" y="8">1</text>
<text x="3" y="30.4">F</text>
<text x="413" y="30.4">F</text>
<text x="2.8" y="79.6">E</text>
<text x="412.8" y="79.6">E</text>
<text x="2" y="129.6">D</text>
<text x="412" y="129.6">D</text>
<text x="1.7" y="179.6">C</text>
<text x="411.7" y="179.6">C</text>
<text x="2.7" y="229.6">B</text>
<text x="412.7" y="229.6">B</text>
<text x="2" y="278.9">A</text>
<text x="412" y="278.9">A</text>
<text x="27.8" y="295">8</text>
<text x="82.8" y="295">7</text>
<text x="132.8" y="295">6</text>
<text x="182.8" y="295">5</text>
<text x="232.8" y="295">4</text>
<text x="282.8" y="295">3</text>
<text x="332.8" y="295">2</text>
<text x="387.8" y="295">1</text>
</g>
<g font-size="4.2">
<text x="160.2" y="32.7">16.00</text>
<text x="236" y="32.7">16.00</text>
<text x="236" y="51.1">14.00</text>
<text x="164.9" y="67.5">.04</text>
<text x="197.4" y="67.5">.04</text>
<text x="241.6" y="67.5">.04</text>
<text x="209.6" y="88.5">26.90</text>
<text x="188.5" y="97.4">8.00</text>
<text x="239.8" y="97.4">19.00</text>
<text x="331" y="101.6">1.50</text>
<text x="160.2" y="118.3">24.00</text>
<text x="242.4" y="116.8">.13</text>
<text x="327.9" y="118.7">1.00</text>
<text x="238.3" y="130.6">19.04</text>
<text x="53.5" y="140.9">.75</text>
<text x="160" y="160.1">36.00</text>
<text x="239.5" y="167.1">3.00</text>
<text x="240.1" y="174.5">.10</text>
<text x="245.9" y="179.4">.04</text>
<text x="122.2" y="184.8">3.00</text>
<text x="293.9" y="184.6">3.06</text>
<text x="241.7" y="188.2">1.50</text>
<text x="264.9" y="189.5">3.74</text>
<text x="55.6" y="192.8">30.00</text>
<text x="198.9" y="197.4">42.00</text>
<text x="242.1" y="192.8">2.00</text>
<text x="293.7" y="195.2">1.50</text>
<text x="239.5" y="256.4">NASIM</text>
</g>
<g font-size="4.2" fill="#808080">
<text x="128.4" y="129.5">2.50</text>
<text x="122.2" y="149">2.50</text>
<text x="55.4" y="172.4">2.50</text>
</g>
<text font-size="3.9" x="400.9" y="275.5">A3</text>
<g font-size="2">
<text x="230.6" y="234.6">UNLESS OTHERWISE SPECIFIED:</text>
<text x="230.6" y="237.1">DIMENSIONS ARE IN MILLIMETERS</text>
<text x="230.6" y="239.6">SURFACE FINISH:</text>
<text x="264.4" y="234.6">FINISH:</text>
<text x="311.3" y="234.5">DEBURR AND</text>
<text x="311.3" y="237">BREAK SHARP</text>
<text x="311.3" y="239.5">EDGES</text>
<text x="342.6" y="236">DO NOT SCALE DRAWING</text>
<text x="383.3" y="236.2">REVISION</text>
<text x="230.6" y="242.1">TOLERANCES:</text>
<text x="232.2" y="244.6">LINEAR:</text>
<text x="232.2" y="247.1">ANGULAR:</text>
<text x="244.3" y="252">NAME</text>
<text x="260" y="251.9">SIGNATURE</text>
<text x="277.2" y="251.9">DATE</text>
<text x="330.1" y="251.9">TITLE:</text>
<text x="230.6" y="256.1">DRAWN</text>
<text x="230.9" y="260.3">CHK'D</text>
<text x="230.4" y="264.4">APPV'D</text>
<text x="231.1" y="268.8">MFG</text>
<text x="231.5" y="273">Q.A</text>
<text x="285.6" y="272.5">MATERIAL:</text>
<text x="330" y="272.5">DWG NO.</text>
<text x="285.6" y="285.5">WEIGHT:</text>
<text x="330.1" y="285.6">SCALE:1:20</text>
<text x="374.5" y="285.6">SHEET 1 OF 1</text>
</g>
</svg>
